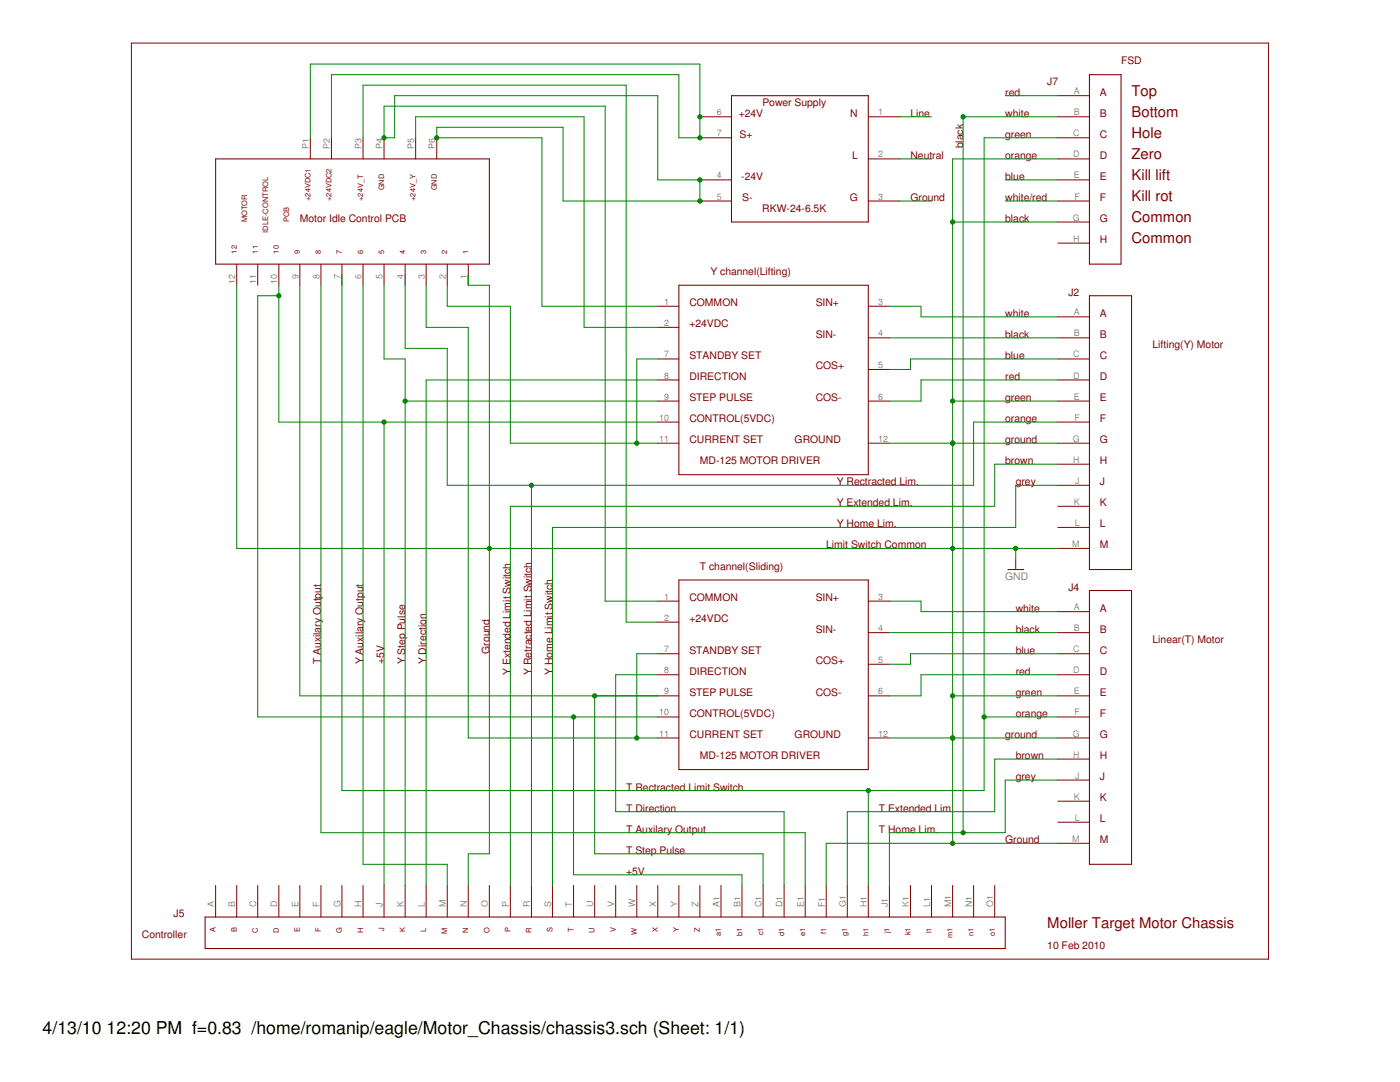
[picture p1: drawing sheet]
<svg xmlns="http://www.w3.org/2000/svg" width="279mm" height="216mm" viewBox="0 0 279 216" stroke-linecap="round" stroke-linejoin="round" font-family="sans-serif">
<g fill="#800000" stroke="#800000" stroke-width=".2">
<path d="M253.1 8.6v182.8z"/>
<path d="M26.2 8.6h226.9z"/>
<path d="M26.2 8.6v182.8z"/>
<path d="M26.2 191.4h226.9z"/>
<path d="M211.1 63.2h6.3z"/>
<path d="M211.1 67.4h6.3z"/>
<path d="M211.1 71.6h6.3z"/>
<path d="M211.1 75.8h6.3z"/>
<path d="M211.1 80h6.3z"/>
<path d="M211.1 84.2h6.3z"/>
<path d="M211.1 88.4h6.3z"/>
<path d="M211.1 92.6h6.3z"/>
<path d="M211.1 96.8h6.3z"/>
<path d="M211.1 101h6.3z"/>
<path d="M211.1 105.2h6.3z"/>
<path d="M211.1 109.4h6.3z"/>
<path d="M211.1 122h6.3z"/>
<path d="M211.1 126.2h6.3z"/>
<path d="M211.1 130.4h6.3z"/>
<path d="M211.1 134.6h6.3z"/>
<path d="M211.1 138.9h6.3z"/>
<path d="M211.1 143.1h6.3z"/>
<path d="M211.1 147.3h6.3z"/>
<path d="M211.1 151.5h6.3z"/>
<path d="M211.1 155.7h6.3z"/>
<path d="M211.1 159.9h6.3z"/>
<path d="M211.1 164.1h6.3z"/>
<path d="M211.1 168.3h6.3z"/>
<path d="M43 176.7v6.3z"/>
<path d="M47.2 176.7v6.3z"/>
<path d="M51.4 176.7v6.3z"/>
<path d="M55.6 176.7v6.3z"/>
<path d="M59.8 176.7v6.3z"/>
<path d="M64 176.7v6.3z"/>
<path d="M68.2 176.7v6.3z"/>
<path d="M72.5 176.7v6.3z"/>
<path d="M76.6 176.7v6.3z"/>
<path d="M80.9 176.7v6.3z"/>
<path d="M85 176.7v6.3z"/>
<path d="M89.3 176.7v6.3z"/>
<path d="M93.4 176.7v6.3z"/>
<path d="M97.7 176.7v6.3z"/>
<path d="M101.9 176.7v6.3z"/>
<path d="M106.1 176.7v6.3z"/>
<path d="M110.3 176.7v6.3z"/>
<path d="M114.5 176.7v6.3z"/>
<path d="M118.7 176.7v6.3z"/>
<path d="M122.9 176.7v6.3z"/>
<path d="M127.1 176.7v6.3z"/>
<path d="M131.3 176.7v6.3z"/>
<path d="M135.5 176.7v6.3z"/>
<path d="M139.7 176.7v6.3z"/>
<path d="M143.9 176.7v6.3z"/>
<path d="M148.1 176.7v6.3z"/>
<path d="M152.3 176.7v6.3z"/>
<path d="M156.5 176.7v6.3z"/>
<path d="M160.7 176.7v6.3z"/>
<path d="M164.9 176.7v6.3z"/>
<path d="M169.1 176.7v6.3z"/>
<path d="M173.3 176.7v6.3z"/>
<path d="M177.5 176.7v6.3z"/>
<path d="M181.7 176.7v6.3z"/>
<path d="M185.9 176.7v6.3z"/>
<path d="M190.1 176.7v6.3z"/>
<path d="M194.3 176.7v6.3z"/>
<path d="M198.5 176.7v6.3z"/>
<path d="M211.1 19.1h6.3z"/>
<path d="M211.1 23.3h6.3z"/>
<path d="M211.1 27.5h6.3z"/>
<path d="M211.1 31.7h6.3z"/>
<path d="M211.1 35.9h6.3z"/>
<path d="M211.1 40.1h6.3z"/>
<path d="M211.1 44.3h6.3z"/>
<path d="M211.1 48.5h6.3z"/>
<path d="M131.3 61.1h4.2z"/>
<path d="M131.3 65.3h4.2z"/>
<path d="M173.3 61.1h4.2z"/>
<path d="M173.3 67.4h4.2z"/>
<path d="M173.3 73.7h4.2z"/>
<path d="M173.3 80h4.2z"/>
<path d="M173.3 88.4h4.2z"/>
<path d="M131.3 71.6h4.2z"/>
<path d="M131.3 75.8h4.2z"/>
<path d="M131.3 80h4.2z"/>
<path d="M131.3 84.2h4.2z"/>
<path d="M131.3 88.4h4.2z"/>
<path d="M131.3 119.9h4.2z"/>
<path d="M131.3 124.1h4.2z"/>
<path d="M173.3 119.9h4.2z"/>
<path d="M173.3 126.2h4.2z"/>
<path d="M173.3 132.5h4.2z"/>
<path d="M173.3 138.9h4.2z"/>
<path d="M173.3 147.3h4.2z"/>
<path d="M131.3 130.4h4.2z"/>
<path d="M131.3 134.6h4.2z"/>
<path d="M131.3 138.9h4.2z"/>
<path d="M131.3 143.1h4.2z"/>
<path d="M131.3 147.3h4.2z"/>
<path d="M93.4 52.7v4.2z"/>
<path d="M89.3 52.7v4.2z"/>
<path d="M85 52.7v4.2z"/>
<path d="M80.9 52.7v4.2z"/>
<path d="M76.6 52.7v4.2z"/>
<path d="M72.5 52.7v4.2z"/>
<path d="M68.2 52.7v4.2z"/>
<path d="M64 52.7v4.2z"/>
<path d="M59.8 52.7v4.2z"/>
<path d="M55.6 52.7v4.2z"/>
<path d="M61.9 27.5v4.2z"/>
<path d="M66.1 27.5v4.2z"/>
<path d="M72.5 27.5v4.2z"/>
<path d="M76.6 27.5v4.2z"/>
<path d="M83 27.5v4.2z"/>
<path d="M87.2 27.5v4.2z"/>
<path d="M51.4 52.7v4.2z"/>
<path d="M47.2 52.7v4.2z"/>
<path d="M173.3 23.3h6.3z"/>
<path d="M173.3 31.7h6.3z"/>
<path d="M173.3 40.1h6.3z"/>
<path d="M139.7 35.9h6.3z"/>
<path d="M139.7 40.1h6.3z"/>
<path d="M139.7 23.3h6.3z"/>
<path d="M139.7 27.5h6.3z"/>
<path d="M202.7 111.5v2.1z"/>
</g>
<g fill="#800000" stroke="#800000" stroke-width=".21">
<path d="M217.4 59v54.6z"/>
<path d="M217.4 113.6h8.4z"/>
<path d="M225.8 59v54.6z"/>
<path d="M217.4 59h8.4z"/>
<path d="M217.4 117.8v54.7z"/>
<path d="M217.4 172.5h8.4z"/>
<path d="M225.8 117.8v54.7z"/>
<path d="M217.4 117.8h8.4z"/>
<path d="M40.9 183h159.7z"/>
<path d="M200.6 183v6.3z"/>
<path d="M40.9 189.3h159.7z"/>
<path d="M40.9 183v6.3z"/>
<path d="M217.4 14.9v37.8z"/>
<path d="M217.4 52.7h6.3z"/>
<path d="M223.7 14.9v37.8z"/>
<path d="M217.4 14.9h6.3z"/>
<path d="M135.5 56.9v37.8z"/>
<path d="M135.5 94.7h37.8z"/>
<path d="M173.3 56.9v37.8z"/>
<path d="M135.5 56.9h37.8z"/>
<path d="M135.5 115.7v37.9z"/>
<path d="M135.5 153.6h37.8z"/>
<path d="M173.3 115.7v37.9z"/>
<path d="M135.5 115.7h37.8z"/>
<path d="M43 31.7v21z"/>
<path d="M43 31.7h54.7z"/>
<path d="M97.7 31.7v21z"/>
<path d="M43 52.7h54.7z"/>
<path d="M173.3 19.1v25.2z"/>
<path d="M146 44.3h27.3z"/>
<path d="M146 19.1v25.2z"/>
<path d="M146 19.1h27.3z"/>
<path d="M201.1 113.6h3.2z"/>
</g>
<g fill="#008000" stroke="#008000" stroke-width=".2">
<path d="M106.1 96.8v79.9z"/>
<path d="M106.1 96.8h88.2z"/>
<path d="M194.3 84.2v12.6z"/>
<path d="M194.3 84.2h16.8z"/>
<path d="M89.3 96.8h16.8z"/>
<path d="M89.3 69.5v27.3z"/>
<path d="M80.9 69.5h8.4z"/>
<path d="M80.9 54.8v14.7z"/>
<path d="M101.9 101v75.7z"/>
<path d="M101.9 101h96.6z"/>
<path d="M198.5 92.6v8.4z"/>
<path d="M198.5 92.6h12.6z"/>
<path d="M183.8 63.2h27.3z"/>
<path d="M183.8 61.1v2.1z"/>
<path d="M177.5 61.1h6.3z"/>
<path d="M177.5 67.4h33.6z"/>
<path d="M181.7 71.6h29.4z"/>
<path d="M181.7 71.6v2.1z"/>
<path d="M177.5 73.7h4.2z"/>
<path d="M183.8 75.8h27.3z"/>
<path d="M183.8 75.8v4.2z"/>
<path d="M177.5 80h6.3z"/>
<path d="M116.6 65.3h14.7z"/>
<path d="M116.6 23.3v42z"/>
<path d="M83 23.3h33.6z"/>
<path d="M83 23.3v4.2z"/>
<path d="M120.8 119.9h10.5z"/>
<path d="M120.8 21.2v98.7z"/>
<path d="M76.6 21.2h44.2z"/>
<path d="M76.6 21.2v6.3z"/>
<path d="M76.6 27.5h2.2z"/>
<path d="M78.8 19.1v8.4z"/>
<path d="M78.8 19.1h52.5z"/>
<path d="M112.4 40.1h27.3z"/>
<path d="M112.4 25.4v14.7z"/>
<path d="M87.2 25.4h25.2z"/>
<path d="M108.2 61.1h23.1z"/>
<path d="M108.2 27.5v33.6z"/>
<path d="M87.2 27.5h21z"/>
<path d="M87.2 25.4v2.1z"/>
<path d="M139.7 35.9v4.2z"/>
<path d="M131.3 19.1v16.8z"/>
<path d="M131.3 35.9h8.4z"/>
<path d="M125 124.1h6.3z"/>
<path d="M125 17v107.1z"/>
<path d="M72.5 17h52.5z"/>
<path d="M72.5 17v10.5z"/>
<path d="M61.9 12.8v14.7z"/>
<path d="M61.9 12.8h77.8z"/>
<path d="M66.1 14.9v12.6z"/>
<path d="M66.1 14.9h69.4z"/>
<path d="M135.5 14.9v12.6z"/>
<path d="M135.5 27.5h4.2z"/>
<path d="M139.7 12.8v10.5z"/>
<path d="M139.7 23.3v4.2z"/>
<path d="M177.5 119.9h6.3z"/>
<path d="M183.8 119.9v2.1z"/>
<path d="M183.8 122h27.3z"/>
<path d="M177.5 126.2h33.6z"/>
<path d="M177.5 132.5h4.2z"/>
<path d="M181.7 130.4v2.1z"/>
<path d="M181.7 130.4h29.4z"/>
<path d="M177.5 138.9h6.3z"/>
<path d="M183.8 134.6v4.3z"/>
<path d="M183.8 134.6h27.3z"/>
<path d="M169.1 162v14.7z"/>
<path d="M169.1 162h29.4z"/>
<path d="M198.5 151.5v10.5z"/>
<path d="M198.5 151.5h12.6z"/>
<path d="M148.1 174.6v2.1z"/>
<path d="M114.5 174.6h33.6z"/>
<path d="M114.5 143.1h16.8z"/>
<path d="M51.4 143.1h63.1z"/>
<path d="M51.4 59v84.1z"/>
<path d="M51.4 59h4.2z"/>
<path d="M55.6 56.9v2.1z"/>
<path d="M55.6 59v25.2z"/>
<path d="M55.6 84.2h21z"/>
<path d="M76.6 84.2h54.7z"/>
<path d="M114.5 143.1v31.5z"/>
<path d="M76.6 84.2v92.5z"/>
<path d="M80.9 80v96.7z"/>
<path d="M80.9 80h50.4z"/>
<path d="M80.9 71.6v8.4z"/>
<path d="M76.6 71.6h4.3z"/>
<path d="M76.6 56.9v14.7z"/>
<path d="M85 65.3h8.4z"/>
<path d="M85 56.9v8.4z"/>
<path d="M93.4 65.3v82z"/>
<path d="M93.4 147.3h33.7z"/>
<path d="M127.1 147.3h4.2z"/>
<path d="M127.1 130.4v16.9z"/>
<path d="M127.1 130.4h4.2z"/>
<path d="M152.3 170.4v6.3z"/>
<path d="M118.7 170.4h33.6z"/>
<path d="M118.7 138.9v31.5z"/>
<path d="M118.7 138.9h12.6z"/>
<path d="M59.8 138.9h58.9z"/>
<path d="M59.8 56.9v82z"/>
<path d="M160.7 166.2v10.5z"/>
<path d="M64 56.9v109.3z"/>
<path d="M64 166.2h96.7z"/>
<path d="M89.3 172.5v4.2z"/>
<path d="M72.5 172.5h16.8z"/>
<path d="M72.5 56.9v115.6z"/>
<path d="M179.6 23.3h6.3z"/>
<path d="M179.6 31.7h6.3z"/>
<path d="M190.1 44.3h21z"/>
<path d="M190.1 80h21z"/>
<path d="M190.1 44.3v35.7z"/>
<path d="M190.1 80v8.4z"/>
<path d="M177.5 88.4h12.6z"/>
<path d="M190.1 88.4h21z"/>
<path d="M202.7 109.4v2.1z"/>
<path d="M202.7 109.4h8.4z"/>
<path d="M190.1 109.4h12.6z"/>
<path d="M190.1 88.4v21z"/>
<path d="M93.4 54.8v2.1z"/>
<path d="M93.4 56.9h4.3z"/>
<path d="M97.7 56.9v52.5z"/>
<path d="M93.4 170.4v6.3z"/>
<path d="M93.4 170.4h4.3z"/>
<path d="M97.7 109.4v61z"/>
<path d="M97.7 109.4h92.4z"/>
<path d="M190.1 138.9h21z"/>
<path d="M190.1 109.4v29.5z"/>
<path d="M190.1 138.9v8.4z"/>
<path d="M177.5 147.3h12.6z"/>
<path d="M190.1 147.3h21z"/>
<path d="M190.1 168.3h21z"/>
<path d="M190.1 147.3v21z"/>
<path d="M164.9 168.3v8.4z"/>
<path d="M164.9 168.3h25.2z"/>
<path d="M47.2 109.4h50.5z"/>
<path d="M47.2 56.9v52.5z"/>
<path d="M190.1 31.7h21z"/>
<path d="M190.1 31.7v12.6z"/>
<path d="M179.6 40.1h6.3z"/>
<path d="M202.7 96.8h8.4z"/>
<path d="M202.7 96.8v8.4z"/>
<path d="M110.3 105.2v71.5z"/>
<path d="M110.3 105.2h92.4z"/>
<path d="M127.1 88.4h4.2z"/>
<path d="M101.9 88.4h25.2z"/>
<path d="M101.9 61.1v27.3z"/>
<path d="M89.3 61.1h12.6z"/>
<path d="M89.3 56.9v4.2z"/>
<path d="M127.1 71.6h4.2z"/>
<path d="M127.1 71.6v16.8z"/>
<path d="M200.6 19.1h10.5z"/>
<path d="M192.2 23.3h18.9z"/>
<path d="M177.5 166.2v10.5z"/>
<path d="M177.5 166.2h14.7z"/>
<path d="M192.2 166.2h8.4z"/>
<path d="M200.6 155.7v10.5z"/>
<path d="M200.6 155.7h10.5z"/>
<path d="M192.2 23.3v142.9z"/>
<path d="M196.4 143.1h14.7z"/>
<path d="M196.4 143.1v14.7z"/>
<path d="M173.3 157.8v18.9z"/>
<path d="M173.3 157.8h23.1z"/>
<path d="M68.2 157.8h105.1z"/>
<path d="M68.2 54.8v103z"/>
<path d="M196.4 27.5h14.7z"/>
<path d="M196.4 27.5v115.6z"/>
<path d="M200.6 35.9h10.5z"/>
<path d="M200.6 40.1h10.5z"/>
<path d="M156.5 162v14.7z"/>
<path d="M122.9 162h33.6z"/>
<path d="M122.9 134.6v27.4z"/>
<path d="M122.9 134.6h8.4z"/>
<path d="M85 75.8v100.9z"/>
<path d="M85 75.8h46.3z"/>
<circle cx="106.1" cy="96.8" r=".42"/>
<circle cx="76.6" cy="27.5" r=".42"/>
<circle cx="87.2" cy="27.5" r=".42"/>
<circle cx="139.7" cy="35.9" r=".42"/>
<circle cx="139.7" cy="40.1" r=".42"/>
<circle cx="139.7" cy="23.3" r=".42"/>
<circle cx="139.7" cy="27.5" r=".42"/>
<circle cx="55.6" cy="59" r=".42"/>
<circle cx="114.5" cy="143.1" r=".42"/>
<circle cx="76.6" cy="84.2" r=".42"/>
<circle cx="80.9" cy="80" r=".42"/>
<circle cx="127.1" cy="147.3" r=".42"/>
<circle cx="118.7" cy="138.9" r=".42"/>
<circle cx="190.1" cy="80" r=".42"/>
<circle cx="190.1" cy="88.4" r=".42"/>
<circle cx="202.7" cy="109.4" r=".42"/>
<circle cx="97.7" cy="109.4" r=".42"/>
<circle cx="190.1" cy="109.4" r=".42"/>
<circle cx="190.1" cy="138.9" r=".42"/>
<circle cx="190.1" cy="147.3" r=".42"/>
<circle cx="190.1" cy="168.3" r=".42"/>
<circle cx="190.1" cy="44.3" r=".42"/>
<circle cx="127.1" cy="88.4" r=".42"/>
<circle cx="192.2" cy="166.2" r=".42"/>
<circle cx="192.2" cy="23.3" r=".42"/>
<circle cx="173.3" cy="157.8" r=".42"/>
<circle cx="196.4" cy="143.1" r=".42"/>
</g>
<g font-size="3.5">
<text x="8.5" y="206.4">4/13/10</text>
<text x="21.3" y="206.4">12:20 PM f=0.83 /home/romanip/eagle/Motor_Chassis/chassis3.sch (Sheet: 1/1)</text>
</g>
<g font-size="3" fill="#800000">
<text x="225.8" y="19.1">Top</text>
<text x="225.8" y="23.3">Bottom</text>
<text x="225.8" y="27.5">Hole</text>
<text x="225.8" y="31.7">Zero</text>
<text x="225.8" y="35.9">Kill lift</text>
<text x="225.8" y="40.1">Kill rot</text>
<text x="225.8" y="44.3">Common</text>
<text x="225.8" y="48.5">Common</text>
<text x="209" y="185.1">Moller Target Motor Chassis</text>
</g>
<g font-size="2.1" fill="#800000">
<text x="209" y="17">J7</text>
<text x="223.7" y="12.8">FSD</text>
<text x="147.4" y="23.3">+24V</text>
<text x="152.2" y="21.2">Power Supply</text>
<text x="169.7" y="23.3">N</text>
<text x="181.7" y="23.3">Line</text>
<text x="200.6" y="19.1">red</text>
<text x="200.6" y="23.3">white</text>
<text x="219.5" y="19.1">A</text>
<text x="219.5" y="23.3">B</text>
<text x="147.6" y="27.5">S+</text>
<text x="192.2" y="29.6" transform="rotate(-90 192.2 29.6)">black</text>
<text x="200.6" y="27.5">green</text>
<text x="219.5" y="27.5">C</text>
<text x="147.9" y="35.9">-24V</text>
<text x="170.1" y="31.7">L</text>
<text x="181.7" y="31.7">Neutral</text>
<text x="200.6" y="31.7">orange</text>
<text x="200.6" y="35.9">blue</text>
<text x="219.5" y="31.7">D</text>
<text x="219.5" y="35.9">E</text>
<text x="148.1" y="40.1">S-</text>
<text x="169.6" y="40.1">G</text>
<text x="181.7" y="40.1">Ground</text>
<text x="200.6" y="40.1">white/red</text>
<text x="219.5" y="40.1">F</text>
<text x="59.8" y="44.3">Motor Idle Control PCB</text>
<text x="152.1" y="42.2">RKW-24-6.5K</text>
<text x="200.6" y="44.3">black</text>
<text x="219.5" y="44.3">G</text>
<text x="219.5" y="48.5">H</text>
<text x="141.8" y="54.8">Y channel(Lifting)</text>
<text x="213.2" y="59">J2</text>
<text x="137.6" y="61.1">COMMON</text>
<text x="137.6" y="65.3">+24VDC</text>
<text x="162.8" y="61.1">SIN+</text>
<text x="200.6" y="63.2">white</text>
<text x="219.5" y="63.2">A</text>
<text x="137.6" y="71.6">STANDBY SET</text>
<text x="162.8" y="67.4">SIN-</text>
<text x="200.6" y="71.6">blue</text>
<text x="200.6" y="67.4">black</text>
<text x="219.5" y="67.4">B</text>
<text x="219.5" y="71.6">C</text>
<text x="230" y="69.5">Lifting(Y) Motor</text>
<text x="137.6" y="75.8">DIRECTION</text>
<text x="162.8" y="73.7">COS+</text>
<text x="200.6" y="75.8">red</text>
<text x="219.5" y="75.8">D</text>
<text x="137.6" y="80">STEP PULSE</text>
<text x="162.8" y="80">COS-</text>
<text x="200.6" y="80">green</text>
<text x="219.5" y="80">E</text>
<text x="137.6" y="84.2">CONTROL(5VDC)</text>
<text x="137.6" y="88.4">CURRENT SET</text>
<text x="158.6" y="88.4">GROUND</text>
<text x="200.6" y="84.2">orange</text>
<text x="200.6" y="88.4">ground</text>
<text x="219.5" y="84.2">F</text>
<text x="219.5" y="88.4">G</text>
<text x="139.7" y="92.6">MD-125 MOTOR DRIVER</text>
<text x="200.6" y="92.6">brown</text>
<text x="219.5" y="92.6">H</text>
<text x="167" y="96.8">Y Rectracted Lim.</text>
<text x="167" y="101">Y Extended Lim.</text>
<text x="202.7" y="96.8">grey</text>
<text x="219.5" y="96.8">J</text>
<text x="219.5" y="101">K</text>
<text x="167" y="105.2">Y Home Lim.</text>
<text x="219.5" y="105.2">L</text>
<text x="139.7" y="113.6">T channel(Sliding)</text>
<text x="164.9" y="109.4">Limit Switch Common</text>
<text x="219.5" y="109.4">M</text>
<text x="137.6" y="119.9">COMMON</text>
<text x="162.8" y="119.9">SIN+</text>
<text x="213.2" y="117.8">J4</text>
<text x="137.6" y="124.1">+24VDC</text>
<text x="202.7" y="122">white</text>
<text x="219.5" y="122">A</text>
<text x="97.7" y="130.4" transform="rotate(-90 97.7 130.4)">Ground</text>
<text x="137.6" y="130.4">STANDBY SET</text>
<text x="162.8" y="126.2">SIN-</text>
<text x="202.7" y="126.2">black</text>
<text x="202.7" y="130.4">blue</text>
<text x="219.5" y="126.2">B</text>
<text x="219.5" y="130.4">C</text>
<text x="230" y="128.3">Linear(T) Motor</text>
<text x="64" y="132.5" transform="rotate(-90 64 132.5)">T Auxilary Output</text>
<text x="72.4" y="132.5" transform="rotate(-90 72.4 132.5)">Y Auxilary Output</text>
<text x="76.6" y="132.5" transform="rotate(-90 76.6 132.5)">+5V</text>
<text x="80.9" y="132.5" transform="rotate(-90 80.9 132.5)">Y Step Pulse</text>
<text x="85.1" y="132.5" transform="rotate(-90 85.1 132.5)">Y Direction</text>
<text x="101.9" y="134.6" transform="rotate(-90 101.9 134.6)">Y Extended Limit Switch</text>
<text x="106.1" y="134.6" transform="rotate(-90 106.1 134.6)">Y Retracted Limit Switch</text>
<text x="110.3" y="134.6" transform="rotate(-90 110.3 134.6)">Y Home Limit Switch</text>
<text x="137.6" y="134.6">DIRECTION</text>
<text x="162.8" y="132.5">COS+</text>
<text x="202.7" y="134.6">red</text>
<text x="219.5" y="134.6">D</text>
<text x="137.6" y="138.9">STEP PULSE</text>
<text x="137.6" y="143.1">CONTROL(5VDC)</text>
<text x="162.8" y="138.9">COS-</text>
<text x="202.7" y="138.9">green</text>
<text x="202.7" y="143.1">orange</text>
<text x="219.5" y="138.9">E</text>
<text x="219.5" y="143.1">F</text>
<text x="137.6" y="147.3">CURRENT SET</text>
<text x="158.6" y="147.3">GROUND</text>
<text x="200.6" y="147.3">ground</text>
<text x="219.5" y="147.3">G</text>
<text x="139.7" y="151.5">MD-125 MOTOR DRIVER</text>
<text x="202.7" y="151.5">brown</text>
<text x="202.7" y="155.7">grey</text>
<text x="219.5" y="151.5">H</text>
<text x="219.5" y="155.7">J</text>
<text x="125" y="157.8">T Rectracted Limit Switch</text>
<text x="125" y="162">T Direction</text>
<text x="175.4" y="162">T Extended Lim.</text>
<text x="219.5" y="159.9">K</text>
<text x="125" y="166.2">T Auxilary Output</text>
<text x="175.4" y="166.2">T Home Lim.</text>
<text x="219.5" y="164.1">L</text>
<text x="125" y="170.4">T Step Pulse</text>
<text x="200.6" y="168.3">Ground</text>
<text x="219.5" y="168.3">M</text>
<text x="125" y="174.6">+5V</text>
<text x="34.6" y="183">J5</text>
<text x="28.3" y="187.2">Controller</text>
<text x="209" y="189.3">10 Feb 2010</text>
</g>
<text font-size="2.1" fill="#808080" x="200.6" y="115.7">GND</text>
<g font-size="1.8" fill="#808080">
<text x="143.1" y="23">6</text>
<text x="175.2" y="23">1</text>
<text x="214.3" y="18.8">A</text>
<text x="214.3" y="23">B</text>
<text x="61.6" y="29.8" transform="rotate(-90 61.6 29.8)">P1</text>
<text x="65.8" y="29.8" transform="rotate(-90 65.8 29.8)">P2</text>
<text x="72.2" y="29.8" transform="rotate(-90 72.2 29.8)">P3</text>
<text x="76.4" y="29.8" transform="rotate(-90 76.4 29.8)">P4</text>
<text x="82.7" y="29.8" transform="rotate(-90 82.7 29.8)">P5</text>
<text x="86.9" y="29.8" transform="rotate(-90 86.9 29.8)">P6</text>
<text x="143.1" y="27.2">7</text>
<text x="214.2" y="27.2">C</text>
<text x="143.1" y="35.6">4</text>
<text x="175.2" y="31.4">2</text>
<text x="214.2" y="31.4">D</text>
<text x="214.3" y="35.6">E</text>
<text x="143.1" y="39.8">5</text>
<text x="175.2" y="39.8">3</text>
<text x="214.4" y="39.8">F</text>
<text x="214.1" y="44">G</text>
<text x="214.2" y="48.2">H</text>
<text x="46.9" y="56.6" transform="rotate(-90 46.9 56.6)">12</text>
<text x="51.1" y="56.6" transform="rotate(-90 51.1 56.6)">11</text>
<text x="55.3" y="56.6" transform="rotate(-90 55.3 56.6)">10</text>
<text x="59.5" y="55.6" transform="rotate(-90 59.5 55.6)">9</text>
<text x="63.7" y="55.6" transform="rotate(-90 63.7 55.6)">8</text>
<text x="68" y="55.6" transform="rotate(-90 68 55.6)">7</text>
<text x="72.2" y="55.6" transform="rotate(-90 72.2 55.6)">6</text>
<text x="76.4" y="55.6" transform="rotate(-90 76.4 55.6)">5</text>
<text x="80.6" y="55.6" transform="rotate(-90 80.6 55.6)">4</text>
<text x="84.8" y="55.6" transform="rotate(-90 84.8 55.6)">3</text>
<text x="89" y="55.6" transform="rotate(-90 89 55.6)">2</text>
<text x="93.2" y="55.6" transform="rotate(-90 93.2 55.6)">1</text>
<text x="132.6" y="60.8">1</text>
<text x="132.6" y="65">2</text>
<text x="175.2" y="60.8">3</text>
<text x="214.3" y="62.9">A</text>
<text x="132.6" y="71.3">7</text>
<text x="175.2" y="67.1">4</text>
<text x="214.2" y="71.3">C</text>
<text x="214.3" y="67.1">B</text>
<text x="132.6" y="75.5">8</text>
<text x="175.2" y="73.4">5</text>
<text x="214.2" y="75.5">D</text>
<text x="131.6" y="83.9">10</text>
<text x="132.6" y="79.7">9</text>
<text x="175.2" y="79.7">6</text>
<text x="214.3" y="79.7">E</text>
<text x="214.4" y="83.9">F</text>
<text x="131.6" y="88.1">11</text>
<text x="175.2" y="88.1">12</text>
<text x="214.1" y="88.1">G</text>
<text x="214.2" y="92.3">H</text>
<text x="214.3" y="100.7">K</text>
<text x="214.6" y="96.5">J</text>
<text x="214.5" y="104.9">L</text>
<text x="214" y="109.1">M</text>
<text x="132.6" y="119.6">1</text>
<text x="175.2" y="119.6">3</text>
<text x="132.6" y="123.8">2</text>
<text x="175.2" y="126">4</text>
<text x="214.3" y="121.7">A</text>
<text x="214.3" y="126">B</text>
<text x="132.6" y="130.2">7</text>
<text x="214.2" y="130.2">C</text>
<text x="132.6" y="134.4">8</text>
<text x="175.2" y="132.3">5</text>
<text x="214.2" y="134.4">D</text>
<text x="131.6" y="142.8">10</text>
<text x="132.6" y="138.6">9</text>
<text x="175.2" y="138.6">6</text>
<text x="214.3" y="138.6">E</text>
<text x="214.4" y="142.8">F</text>
<text x="131.6" y="147">11</text>
<text x="175.2" y="147">12</text>
<text x="214.1" y="147">G</text>
<text x="214.2" y="151.2">H</text>
<text x="214.6" y="155.4">J</text>
<text x="214.3" y="159.6">K</text>
<text x="214" y="168">M</text>
<text x="214.5" y="163.8">L</text>
<text x="42.7" y="181" transform="rotate(-90 42.7 181)">A</text>
<text x="46.9" y="181" transform="rotate(-90 46.9 181)">B</text>
<text x="51.1" y="181" transform="rotate(-90 51.1 181)">C</text>
<text x="55.3" y="181" transform="rotate(-90 55.3 181)">D</text>
<text x="59.5" y="181" transform="rotate(-90 59.5 181)">E</text>
<text x="63.7" y="181" transform="rotate(-90 63.7 181)">F</text>
<text x="68" y="181" transform="rotate(-90 68 181)">G</text>
<text x="72.2" y="181" transform="rotate(-90 72.2 181)">H</text>
<text x="76.4" y="181" transform="rotate(-90 76.4 181)">J</text>
<text x="80.6" y="181" transform="rotate(-90 80.6 181)">K</text>
<text x="84.8" y="181" transform="rotate(-90 84.8 181)">L</text>
<text x="89" y="181" transform="rotate(-90 89 181)">M</text>
<text x="93.2" y="181" transform="rotate(-90 93.2 181)">N</text>
<text x="97.4" y="181" transform="rotate(-90 97.4 181)">O</text>
<text x="101.6" y="181" transform="rotate(-90 101.6 181)">P</text>
<text x="105.8" y="181" transform="rotate(-90 105.8 181)">R</text>
<text x="110" y="181" transform="rotate(-90 110 181)">S</text>
<text x="114.2" y="181" transform="rotate(-90 114.2 181)">T</text>
<text x="118.4" y="181" transform="rotate(-90 118.4 181)">U</text>
<text x="122.6" y="181" transform="rotate(-90 122.6 181)">V</text>
<text x="126.8" y="181" transform="rotate(-90 126.8 181)">W</text>
<text x="131" y="181" transform="rotate(-90 131 181)">X</text>
<text x="135.2" y="181" transform="rotate(-90 135.2 181)">Y</text>
<text x="139.4" y="181" transform="rotate(-90 139.4 181)">Z</text>
<text x="143.6" y="181" transform="rotate(-90 143.6 181)">A1</text>
<text x="147.8" y="181" transform="rotate(-90 147.8 181)">B1</text>
<text x="152" y="181" transform="rotate(-90 152 181)">C1</text>
<text x="156.2" y="181" transform="rotate(-90 156.2 181)">D1</text>
<text x="160.4" y="181" transform="rotate(-90 160.4 181)">E1</text>
<text x="164.6" y="181" transform="rotate(-90 164.6 181)">F1</text>
<text x="168.8" y="181" transform="rotate(-90 168.8 181)">G1</text>
<text x="173" y="181" transform="rotate(-90 173 181)">H1</text>
<text x="177.2" y="181" transform="rotate(-90 177.2 181)">J1</text>
<text x="181.4" y="181" transform="rotate(-90 181.4 181)">K1</text>
<text x="185.6" y="181" transform="rotate(-90 185.6 181)">L1</text>
<text x="189.8" y="181" transform="rotate(-90 189.8 181)">M1</text>
<text x="194" y="181" transform="rotate(-90 194 181)">N1</text>
<text x="198.2" y="181" transform="rotate(-90 198.2 181)">O1</text>
</g>
<g font-size="1.5" fill="#800000">
<text x="61.9" y="40.1" transform="rotate(-90 61.9 40.1)">+24VDC1</text>
<text x="66.1" y="40.1" transform="rotate(-90 66.1 40.1)">+24VDC2</text>
<text x="72.4" y="40.1" transform="rotate(-90 72.4 40.1)">+24V_T</text>
<text x="76.6" y="38" transform="rotate(-90 76.6 38)">GND</text>
<text x="83" y="40.1" transform="rotate(-90 83 40.1)">+24V_Y</text>
<text x="87.2" y="38" transform="rotate(-90 87.2 38)">GND</text>
<text x="49.3" y="44.3" transform="rotate(-90 49.3 44.3)">MOTOR</text>
<text x="53.5" y="46.4" transform="rotate(-90 53.5 46.4)">IDLE-CONTROL</text>
<text x="57.7" y="44.3" transform="rotate(-90 57.7 44.3)">PCB</text>
<text x="47.2" y="50.6" transform="rotate(-90 47.2 50.6)">12</text>
<text x="51.4" y="50.6" transform="rotate(-90 51.4 50.6)">11</text>
<text x="55.6" y="50.6" transform="rotate(-90 55.6 50.6)">10</text>
<text x="59.8" y="50.6" transform="rotate(-90 59.8 50.6)">9</text>
<text x="64" y="50.6" transform="rotate(-90 64 50.6)">8</text>
<text x="68.2" y="50.6" transform="rotate(-90 68.2 50.6)">7</text>
<text x="72.4" y="50.6" transform="rotate(-90 72.4 50.6)">6</text>
<text x="76.6" y="50.6" transform="rotate(-90 76.6 50.6)">5</text>
<text x="80.9" y="50.6" transform="rotate(-90 80.9 50.6)">4</text>
<text x="85.1" y="50.6" transform="rotate(-90 85.1 50.6)">3</text>
<text x="89.3" y="50.6" transform="rotate(-90 89.3 50.6)">2</text>
<text x="93.5" y="50.6" transform="rotate(-90 93.5 50.6)">1</text>
<text x="64" y="186" transform="rotate(-90 64 186)">F</text>
<text x="76.6" y="185.8" transform="rotate(-90 76.6 185.8)">J</text>
<text x="85.1" y="185.9" transform="rotate(-90 85.1 185.9)">L</text>
<text x="114.5" y="186" transform="rotate(-90 114.5 186)">T</text>
<text x="139.7" y="186" transform="rotate(-90 139.7 186)">Z</text>
<text x="43" y="186.1" transform="rotate(-90 43 186.1)">A</text>
<text x="47.2" y="186.1" transform="rotate(-90 47.2 186.1)">B</text>
<text x="51.4" y="186.2" transform="rotate(-90 51.4 186.2)">C</text>
<text x="55.6" y="186.2" transform="rotate(-90 55.6 186.2)">D</text>
<text x="59.8" y="186.1" transform="rotate(-90 59.8 186.1)">E</text>
<text x="68.2" y="186.2" transform="rotate(-90 68.2 186.2)">G</text>
<text x="72.4" y="186.2" transform="rotate(-90 72.4 186.2)">H</text>
<text x="80.9" y="186.1" transform="rotate(-90 80.9 186.1)">K</text>
<text x="89.3" y="186.3" transform="rotate(-90 89.3 186.3)">M</text>
<text x="93.5" y="186.2" transform="rotate(-90 93.5 186.2)">N</text>
<text x="97.7" y="186.2" transform="rotate(-90 97.7 186.2)">O</text>
<text x="101.9" y="186.1" transform="rotate(-90 101.9 186.1)">P</text>
<text x="106.1" y="186.2" transform="rotate(-90 106.1 186.2)">R</text>
<text x="110.3" y="186.1" transform="rotate(-90 110.3 186.1)">S</text>
<text x="118.7" y="186.2" transform="rotate(-90 118.7 186.2)">U</text>
<text x="122.9" y="186.1" transform="rotate(-90 122.9 186.1)">V</text>
<text x="127.1" y="186.5" transform="rotate(-90 127.1 186.5)">W</text>
<text x="131.3" y="186.1" transform="rotate(-90 131.3 186.1)">X</text>
<text x="135.5" y="186.1" transform="rotate(-90 135.5 186.1)">Y</text>
<text x="143.9" y="186.7" transform="rotate(-90 143.9 186.7)">a1</text>
<text x="148.1" y="186.7" transform="rotate(-90 148.1 186.7)">b1</text>
<text x="152.3" y="186.6" transform="rotate(-90 152.3 186.6)">c1</text>
<text x="156.5" y="186.7" transform="rotate(-90 156.5 186.7)">d1</text>
<text x="160.7" y="186.7" transform="rotate(-90 160.7 186.7)">e1</text>
<text x="164.9" y="186.3" transform="rotate(-90 164.9 186.3)">f1</text>
<text x="169.1" y="186.7" transform="rotate(-90 169.1 186.7)">g1</text>
<text x="173.3" y="186.7" transform="rotate(-90 173.3 186.7)">h1</text>
<text x="177.5" y="186.2" transform="rotate(-90 177.5 186.2)">j1</text>
<text x="181.7" y="186.6" transform="rotate(-90 181.7 186.6)">k1</text>
<text x="185.9" y="186.2" transform="rotate(-90 185.9 186.2)">l1</text>
<text x="190.1" y="187.1" transform="rotate(-90 190.1 187.1)">m1</text>
<text x="194.3" y="186.7" transform="rotate(-90 194.3 186.7)">n1</text>
<text x="198.5" y="186.7" transform="rotate(-90 198.5 186.7)">o1</text>
</g>
</svg>
